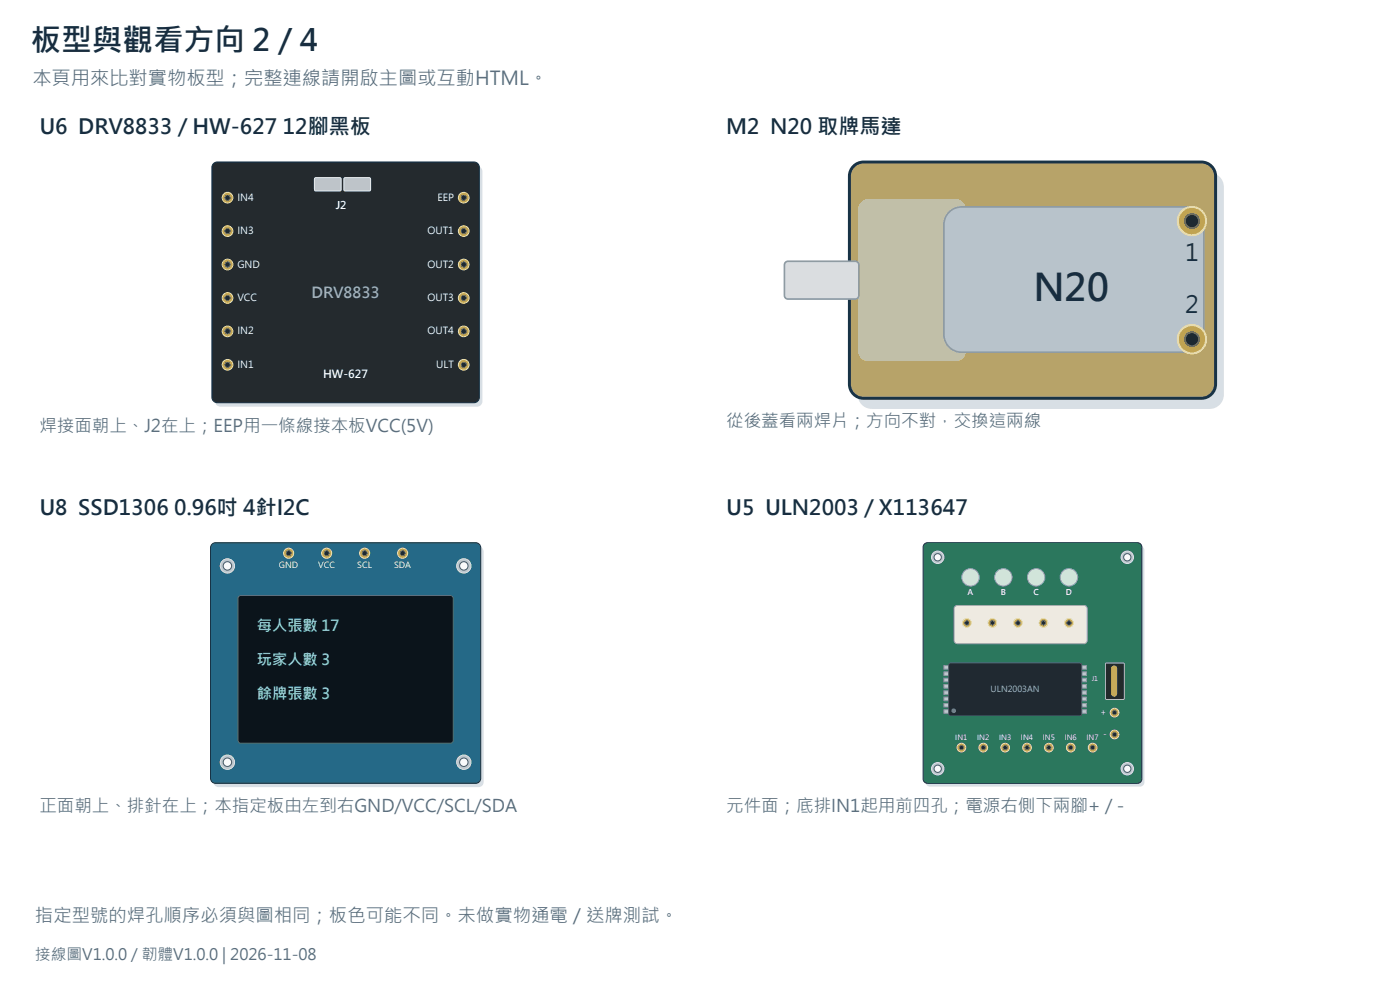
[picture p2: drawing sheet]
<svg xmlns="http://www.w3.org/2000/svg" width="297mm" height="210mm" viewBox="0 0 297 210" stroke-linecap="round" stroke-linejoin="round" font-family="sans-serif">
<path d="M45.8 35.7l.6-.4 .4-.1h54.4a1.13 1.13 0 0 1 1.1 1.2v48.7a1.13 1.13 0 0 1-1.1 1.2h-54.4a1.13 1.13 0 0 1-1.2-1.2v-48.7z" fill-rule="evenodd" fill="#d8dfe5"/>
<path d="M45.2 34.8l.5-.4h.4h54.4a1.13 1.13 0 0 1 1.2 1.1v48.8a1.13 1.13 0 0 1-1.2 1.1h-54.4a1.13 1.13 0 0 1-1.1-1.1v-48.8z" fill-rule="evenodd" fill="#242a2e" stroke="#183346" stroke-width=".24"/>
<g fill="#bfc4c8" stroke="#eceded" stroke-width=".21">
<path d="M66.8 37.7h5.4l.2 .3-.1 2.4-.2 .1h-5.3l-.1-.3v-2.2z" fill-rule="evenodd"/>
<path d="M73.1 37.7h5.4l.1 .3v2.4l-.3 .1h-5.2l-.2-.3v-2.2z" fill-rule="evenodd"/>
</g>
<circle cx="48.3" cy="41.9" r="1.13" fill="#c3a553" stroke="#eee0a7" stroke-width=".21"/>
<circle cx="48.3" cy="41.9" r=".57" fill="#1d252c" stroke="#786a48" stroke-width=".21"/>
<circle cx="48.3" cy="49" r="1.13" fill="#c3a553" stroke="#eee0a7" stroke-width=".21"/>
<circle cx="48.3" cy="49" r=".57" fill="#1d252c" stroke="#786a48" stroke-width=".21"/>
<circle cx="48.3" cy="56.1" r="1.13" fill="#c3a553" stroke="#eee0a7" stroke-width=".21"/>
<circle cx="48.3" cy="56.1" r=".57" fill="#1d252c" stroke="#786a48" stroke-width=".21"/>
<circle cx="48.3" cy="63.2" r="1.13" fill="#c3a553" stroke="#eee0a7" stroke-width=".21"/>
<circle cx="48.3" cy="63.2" r=".57" fill="#1d252c" stroke="#786a48" stroke-width=".21"/>
<circle cx="48.3" cy="70.3" r="1.13" fill="#c3a553" stroke="#eee0a7" stroke-width=".21"/>
<circle cx="48.3" cy="70.3" r=".57" fill="#1d252c" stroke="#786a48" stroke-width=".21"/>
<circle cx="48.3" cy="77.4" r="1.13" fill="#c3a553" stroke="#eee0a7" stroke-width=".21"/>
<circle cx="48.3" cy="77.4" r=".57" fill="#1d252c" stroke="#786a48" stroke-width=".21"/>
<circle cx="98.4" cy="41.9" r="1.13" fill="#c3a553" stroke="#eee0a7" stroke-width=".21"/>
<circle cx="98.4" cy="41.9" r=".57" fill="#1d252c" stroke="#786a48" stroke-width=".21"/>
<circle cx="98.4" cy="49" r="1.13" fill="#c3a553" stroke="#eee0a7" stroke-width=".21"/>
<circle cx="98.4" cy="49" r=".57" fill="#1d252c" stroke="#786a48" stroke-width=".21"/>
<circle cx="98.4" cy="56.1" r="1.13" fill="#c3a553" stroke="#eee0a7" stroke-width=".21"/>
<circle cx="98.4" cy="56.1" r=".57" fill="#1d252c" stroke="#786a48" stroke-width=".21"/>
<circle cx="98.4" cy="63.2" r="1.13" fill="#c3a553" stroke="#eee0a7" stroke-width=".21"/>
<circle cx="98.4" cy="63.2" r=".57" fill="#1d252c" stroke="#786a48" stroke-width=".21"/>
<circle cx="98.4" cy="70.3" r="1.13" fill="#c3a553" stroke="#eee0a7" stroke-width=".21"/>
<circle cx="98.4" cy="70.3" r=".57" fill="#1d252c" stroke="#786a48" stroke-width=".21"/>
<circle cx="98.4" cy="77.4" r="1.13" fill="#c3a553" stroke="#eee0a7" stroke-width=".21"/>
<circle cx="98.4" cy="77.4" r=".57" fill="#1d252c" stroke="#786a48" stroke-width=".21"/>
<path d="M182.6 37.8a3 3 0 0 1 2.4-1.2h71.6a3 3 0 0 1 3 3v44.1a3 3 0 0 1-3 3h-71.6a3 3 0 0 1-3.1-3v-44.1l.1-.7z" fill-rule="evenodd" fill="#d8dfe5"/>
<path d="M180.9 35.5a3 3 0 0 1 2.3-1.1h71.7a3 3 0 0 1 3 3v44.1a3 3 0 0 1-3 3h-71.7a3 3 0 0 1-3-3v-44.1l.1-.7z" fill-rule="evenodd" fill="#b7a369" stroke="#183346" stroke-width=".63" stroke-linecap="butt"/>
<path d="M182.8 43l.9-.5 .5-.1h18.5a2 2 0 0 1 2.1 2v30.1a2 2 0 0 1-2.1 2h-18.5a2 2 0 0 1-2-2v-30.1l.1-.5z" fill-rule="evenodd" fill="#c1bfa8" stroke="#c1bfa8" stroke-width=".35"/>
<path d="M201.3 45a3.7 3.7 0 0 1 2.7-1.1h47.6a3.8 3.8 0 0 1 3.8 3.8v23.3a3.8 3.8 0 0 1-3.8 3.7h-47.6a3.8 3.8 0 0 1-3.8-3.7v-23.3a3.7 3.7 0 0 1 1.1-2.7z" fill-rule="evenodd" fill="#b8c3cb" stroke="#8d9ba4" stroke-width=".35"/>
<path d="M166.6 55.6l.6-.2h14.2a.75 .75 0 0 1 .8 .8v6.5a.75 .75 0 0 1-.8 .7h-14.2a.75 .75 0 0 1-.8-.7v-6.5z" fill-rule="evenodd" fill="#dadde0" stroke="#8e999f" stroke-width=".35"/>
<circle cx="252.9" cy="46.9" r="3" fill="#c3a553" stroke="#eee0a7" stroke-width=".43"/>
<circle cx="252.9" cy="46.9" r="1.5" fill="#1d252c" stroke="#786a48" stroke-width=".43"/>
<circle cx="252.9" cy="72" r="3" fill="#c3a553" stroke="#eee0a7" stroke-width=".43"/>
<circle cx="252.9" cy="72" r="1.5" fill="#1d252c" stroke="#786a48" stroke-width=".43"/>
<path d="M45.5 116.4l.9-.5h55.1a1.07 1.07 0 0 1 1.1 1.1v48.9a1.07 1.07 0 0 1-1.1 1.1h-55.1a1.07 1.07 0 0 1-1.1-1.1v-48.9z" fill-rule="evenodd" fill="#d8dfe5"/>
<path d="M44.9 115.6l.8-.5h55.2a1.07 1.07 0 0 1 1.1 1.1v48.9a1.07 1.07 0 0 1-1.1 1.1h-55.2a1.07 1.07 0 0 1-1-1.1v-48.9z" fill-rule="evenodd" fill="#256987" stroke="#183346" stroke-width=".22"/>
<circle cx="48.2" cy="120" r="1.52" fill="#b9c7d0" stroke="#dbe5eb" stroke-width=".21"/>
<circle cx="48.2" cy="120" r=".9" fill="#f8fafc" stroke="#455768" stroke-width=".21"/>
<circle cx="48.2" cy="161.7" r="1.52" fill="#b9c7d0" stroke="#dbe5eb" stroke-width=".21"/>
<circle cx="48.2" cy="161.7" r=".9" fill="#f8fafc" stroke="#455768" stroke-width=".21"/>
<circle cx="98.4" cy="120" r="1.52" fill="#b9c7d0" stroke="#dbe5eb" stroke-width=".21"/>
<circle cx="98.4" cy="120" r=".9" fill="#f8fafc" stroke="#455768" stroke-width=".21"/>
<circle cx="98.4" cy="161.7" r="1.52" fill="#b9c7d0" stroke="#dbe5eb" stroke-width=".21"/>
<circle cx="98.4" cy="161.7" r=".9" fill="#f8fafc" stroke="#455768" stroke-width=".21"/>
<circle cx="61.2" cy="117.4" r="1.07" fill="#c3a553" stroke="#eee0a7" stroke-width=".21"/>
<circle cx="61.2" cy="117.4" r=".54" fill="#1d252c" stroke="#786a48" stroke-width=".21"/>
<circle cx="69.3" cy="117.4" r="1.07" fill="#c3a553" stroke="#eee0a7" stroke-width=".21"/>
<circle cx="69.3" cy="117.4" r=".54" fill="#1d252c" stroke="#786a48" stroke-width=".21"/>
<circle cx="77.4" cy="117.4" r="1.07" fill="#c3a553" stroke="#eee0a7" stroke-width=".21"/>
<circle cx="77.4" cy="117.4" r=".54" fill="#1d252c" stroke="#786a48" stroke-width=".21"/>
<circle cx="85.4" cy="117.4" r="1.07" fill="#c3a553" stroke="#eee0a7" stroke-width=".21"/>
<circle cx="85.4" cy="117.4" r=".54" fill="#1d252c" stroke="#786a48" stroke-width=".21"/>
<path d="M50.7 126.5l.4-.2h44.4a.63 .63 0 0 1 .7 .6v30.1a.63 .63 0 0 1-.7 .7h-44.4a.63 .63 0 0 1-.6-.7v-30.1z" fill-rule="evenodd" fill="#0b141b" stroke="#596e7c" stroke-width=".21"/>
<path d="M196.6 116.1l.7-.3h44.6a.93 .93 0 0 1 .9 .9v49.2a.93 .93 0 0 1-.9 1h-44.6a.93 .93 0 0 1-.9-1v-49.2z" fill-rule="evenodd" fill="#d8dfe5"/>
<path d="M196.1 115.4l.7-.3h44.5a.93 .93 0 0 1 .9 .9v49.2a.93 .93 0 0 1-.9 1h-44.5a.93 .93 0 0 1-1-1v-49.2z" fill-rule="evenodd" fill="#2b775d" stroke="#183346" stroke-width=".21"/>
<circle cx="198.9" cy="118.2" r="1.31" fill="#b9c7d0" stroke="#dbe5eb" stroke-width=".21"/>
<circle cx="198.9" cy="118.2" r=".77" fill="#f8fafc" stroke="#455768" stroke-width=".21"/>
<circle cx="198.9" cy="163.1" r="1.31" fill="#b9c7d0" stroke="#dbe5eb" stroke-width=".21"/>
<circle cx="198.9" cy="163.1" r=".77" fill="#f8fafc" stroke="#455768" stroke-width=".21"/>
<circle cx="239.1" cy="118.2" r="1.31" fill="#b9c7d0" stroke="#dbe5eb" stroke-width=".21"/>
<circle cx="239.1" cy="118.2" r=".77" fill="#f8fafc" stroke="#455768" stroke-width=".21"/>
<circle cx="239.1" cy="163.1" r="1.31" fill="#b9c7d0" stroke="#dbe5eb" stroke-width=".21"/>
<circle cx="239.1" cy="163.1" r=".77" fill="#f8fafc" stroke="#455768" stroke-width=".21"/>
<g fill="#d1e4d9" stroke="#8db4a2" stroke-width=".21">
<circle cx="205.9" cy="122.5" r="1.86"/>
<circle cx="212.8" cy="122.5" r="1.86"/>
<circle cx="219.8" cy="122.5" r="1.86"/>
<circle cx="226.8" cy="122.5" r="1.86"/>
</g>
<path d="M202.6 128.6l.5-.2h26.8a.7 .7 0 0 1 .7 .7v6.7a.7 .7 0 0 1-.7 .7h-26.8a.7 .7 0 0 1-.7-.7v-6.7z" fill-rule="evenodd" fill="#eeeae1" stroke="#a6aca6" stroke-width=".21"/>
<circle cx="205.1" cy="132.1" r=".93" fill="#c3a553" stroke="#eee0a7" stroke-width=".21"/>
<circle cx="205.1" cy="132.1" r=".46" fill="#1d252c" stroke="#786a48" stroke-width=".21"/>
<circle cx="210.5" cy="132.1" r=".93" fill="#c3a553" stroke="#eee0a7" stroke-width=".21"/>
<circle cx="210.5" cy="132.1" r=".46" fill="#1d252c" stroke="#786a48" stroke-width=".21"/>
<circle cx="215.9" cy="132.1" r=".93" fill="#c3a553" stroke="#eee0a7" stroke-width=".21"/>
<circle cx="215.9" cy="132.1" r=".46" fill="#1d252c" stroke="#786a48" stroke-width=".21"/>
<circle cx="221.4" cy="132.1" r=".93" fill="#c3a553" stroke="#eee0a7" stroke-width=".21"/>
<circle cx="221.4" cy="132.1" r=".46" fill="#1d252c" stroke="#786a48" stroke-width=".21"/>
<circle cx="226.8" cy="132.1" r=".93" fill="#c3a553" stroke="#eee0a7" stroke-width=".21"/>
<circle cx="226.8" cy="132.1" r=".46" fill="#1d252c" stroke="#786a48" stroke-width=".21"/>
<g fill="#bdc7cc" stroke="#8c969d" stroke-width=".21">
<path d="M200.2 141.2h1v.8h-1z" fill-rule="evenodd"/>
<path d="M229.5 141.2h1v.8h-1z" fill-rule="evenodd"/>
<path d="M200.2 142.5h1v.8h-1z" fill-rule="evenodd"/>
<path d="M229.5 142.5h1v.8h-1z" fill-rule="evenodd"/>
<path d="M200.2 143.9h1v.7h-1z" fill-rule="evenodd"/>
<path d="M229.5 143.9h1v.7h-1z" fill-rule="evenodd"/>
<path d="M200.2 145.2h1v.8h-1z" fill-rule="evenodd"/>
<path d="M229.5 145.2h1v.8h-1z" fill-rule="evenodd"/>
<path d="M200.2 146.5h1v.8h-1z" fill-rule="evenodd"/>
<path d="M229.5 146.5h1v.8h-1z" fill-rule="evenodd"/>
<path d="M200.2 147.9h1v.7h-1z" fill-rule="evenodd"/>
<path d="M229.5 147.9h1v.7h-1z" fill-rule="evenodd"/>
<path d="M200.2 149.2h1v.8h-1z" fill-rule="evenodd"/>
<path d="M229.5 149.2h1v.8h-1z" fill-rule="evenodd"/>
<path d="M200.2 150.5h1v.8h-1z" fill-rule="evenodd"/>
<path d="M229.5 150.5h1v.8h-1z" fill-rule="evenodd"/>
</g>
<path d="M201.3 140.8l.3-.2 27.7 .1 .2 .3-.1 10.7-.3 .2-27.7-.1-.2-.3z" fill-rule="evenodd" fill="#202931" stroke="#505b64" stroke-width=".21"/>
<circle cx="202.3" cy="150.8" r=".39" fill="#76838a" stroke="#76838a" stroke-width=".21"/>
<circle cx="204" cy="158.6" r=".93" fill="#c3a553" stroke="#eee0a7" stroke-width=".21"/>
<circle cx="204" cy="158.6" r=".46" fill="#1d252c" stroke="#786a48" stroke-width=".21"/>
<circle cx="208.6" cy="158.6" r=".93" fill="#c3a553" stroke="#eee0a7" stroke-width=".21"/>
<circle cx="208.6" cy="158.6" r=".46" fill="#1d252c" stroke="#786a48" stroke-width=".21"/>
<circle cx="213.2" cy="158.6" r=".93" fill="#c3a553" stroke="#eee0a7" stroke-width=".21"/>
<circle cx="213.2" cy="158.6" r=".46" fill="#1d252c" stroke="#786a48" stroke-width=".21"/>
<circle cx="217.9" cy="158.6" r=".93" fill="#c3a553" stroke="#eee0a7" stroke-width=".21"/>
<circle cx="217.9" cy="158.6" r=".46" fill="#1d252c" stroke="#786a48" stroke-width=".21"/>
<circle cx="222.5" cy="158.6" r=".93" fill="#c3a553" stroke="#eee0a7" stroke-width=".21"/>
<circle cx="222.5" cy="158.6" r=".46" fill="#1d252c" stroke="#786a48" stroke-width=".21"/>
<circle cx="227.2" cy="158.6" r=".93" fill="#c3a553" stroke="#eee0a7" stroke-width=".21"/>
<circle cx="227.2" cy="158.6" r=".46" fill="#1d252c" stroke="#786a48" stroke-width=".21"/>
<circle cx="231.8" cy="158.6" r=".93" fill="#c3a553" stroke="#eee0a7" stroke-width=".21"/>
<circle cx="231.8" cy="158.6" r=".46" fill="#1d252c" stroke="#786a48" stroke-width=".21"/>
<path d="M234.6 140.7h3.9v7.6h-3.9z" fill-rule="evenodd" fill="#232a2a" stroke="#bec7bc" stroke-width=".21"/>
<path d="M236.4 141.8v5.3" fill="none" stroke="#dcb648" stroke-width="1.3"/>
<circle cx="236.4" cy="151.2" r=".93" fill="#c3a553" stroke="#eee0a7" stroke-width=".21"/>
<circle cx="236.4" cy="151.2" r=".46" fill="#1d252c" stroke="#786a48" stroke-width=".21"/>
<circle cx="236.4" cy="155.8" r=".93" fill="#c3a553" stroke="#eee0a7" stroke-width=".21"/>
<circle cx="236.4" cy="155.8" r=".46" fill="#1d252c" stroke="#786a48" stroke-width=".21"/>
<text font-size="8" fill="#182d40" x="219.2" y="63.9">N20</text>
<text font-size="6.5" fill="#182d40" x="6.5" y="10.8">板型與觀看方向 2 / 4</text>
<g font-size="5" fill="#182d40">
<text x="251.4" y="55.4">1</text>
<text x="251.4" y="66.4">2</text>
</g>
<g font-size="4.5" fill="#182d40">
<text x="8.4" y="28.4">U6 DRV8833 / HW-627 12腳黑板</text>
<text x="154.1" y="28.4">M2 N20 取牌馬達</text>
<text x="8.4" y="109.2">U8 SSD1306 0.96吋 4針I2C</text>
<text x="154.1" y="109.2">U5 ULN2003 / X113647</text>
</g>
<text font-size="4.1" fill="#586d7e" x="6.9" y="18">本頁用來比對實物板型；完整連線請開啟主圖或互動HTML。</text>
<text font-size="3.9" fill="#586d7e" x="7.4" y="195.5">指定型號的焊孔順序必須與圖相同；板色可能不同。未做實物通電／送牌測試。</text>
<g font-size="3.7" fill="#586d7e">
<text x="8.4" y="91.5">焊接面朝上、J2在上；EEP用一條線接本板VCC(5V)</text>
<text x="154.1" y="90.6">從後蓋看兩焊片；方向不對，交換這兩線</text>
<text x="8.4" y="172.3">正面朝上、排針在上；本指定板由左到右GND/VCC/SCL/SDA</text>
<text x="154.1" y="172.3">元件面；底排IN1起用前四孔；電源右側下兩腳+ / -</text>
</g>
<text font-size="3.3" fill="#586d7e" x="7.4" y="203.7">接線圖V1.0.0 / 韌體V1.0.0 | 2026-11-08</text>
<text font-size="3.2" fill="#a7b1b7" x="66.1" y="63.1">DRV8833</text>
<g font-size="3.2" fill="#7adaed">
<text x="54.5" y="133.9">每人張數 17</text>
<text x="54.5" y="141.1">玩家人數 3</text>
<text x="54.5" y="148.3">餘牌張數 3</text>
</g>
<text font-size="2.4" fill="#fff" x="68.5" y="80.2">HW-627</text>
<text font-size="2.3" fill="#fff" x="71.2" y="44.3">J2</text>
<g font-size="2.1" fill="#fff">
<text x="50.4" y="42.6">IN4</text>
<text x="92.8" y="42.6">EEP</text>
<text x="50.4" y="49.7">IN3</text>
<text x="90.7" y="49.7">OUT1</text>
<text x="50.4" y="56.8">GND</text>
<text x="90.7" y="56.8">OUT2</text>
<text x="50.4" y="63.9">VCC</text>
<text x="90.7" y="63.9">OUT3</text>
<text x="50.4" y="71">IN2</text>
<text x="90.7" y="71">OUT4</text>
<text x="50.4" y="78">IN1</text>
<text x="92.5" y="78">ULT</text>
</g>
<g font-size="1.8" fill="#fff">
<text x="59.2" y="120.4">GND</text>
<text x="67.5" y="120.4">VCC</text>
<text x="75.8" y="120.4">SCL</text>
<text x="83.6" y="120.4">SDA</text>
</g>
<text font-size="1.8" fill="#b5bdc6" x="210.1" y="146.9">ULN2003AN</text>
<g font-size="1.7" fill="#fff">
<text x="205.3" y="126.2">A</text>
<text x="212.3" y="126.2">B</text>
<text x="219.2" y="126.2">C</text>
<text x="226.1" y="126.2">D</text>
<text x="233.5" y="151.7">+</text>
<text x="234" y="156.3">-</text>
</g>
<g font-size="1.5" fill="#fff">
<text x="202.7" y="156.9">IN1</text>
<text x="207.3" y="156.9">IN2</text>
<text x="211.9" y="156.9">IN3</text>
<text x="216.6" y="156.9">IN4</text>
<text x="221.2" y="156.9">IN5</text>
<text x="225.9" y="156.9">IN6</text>
<text x="230.5" y="156.9">IN7</text>
</g>
<text font-size="1.4" fill="#fff" x="231.6" y="144.4">J1</text>
</svg>
